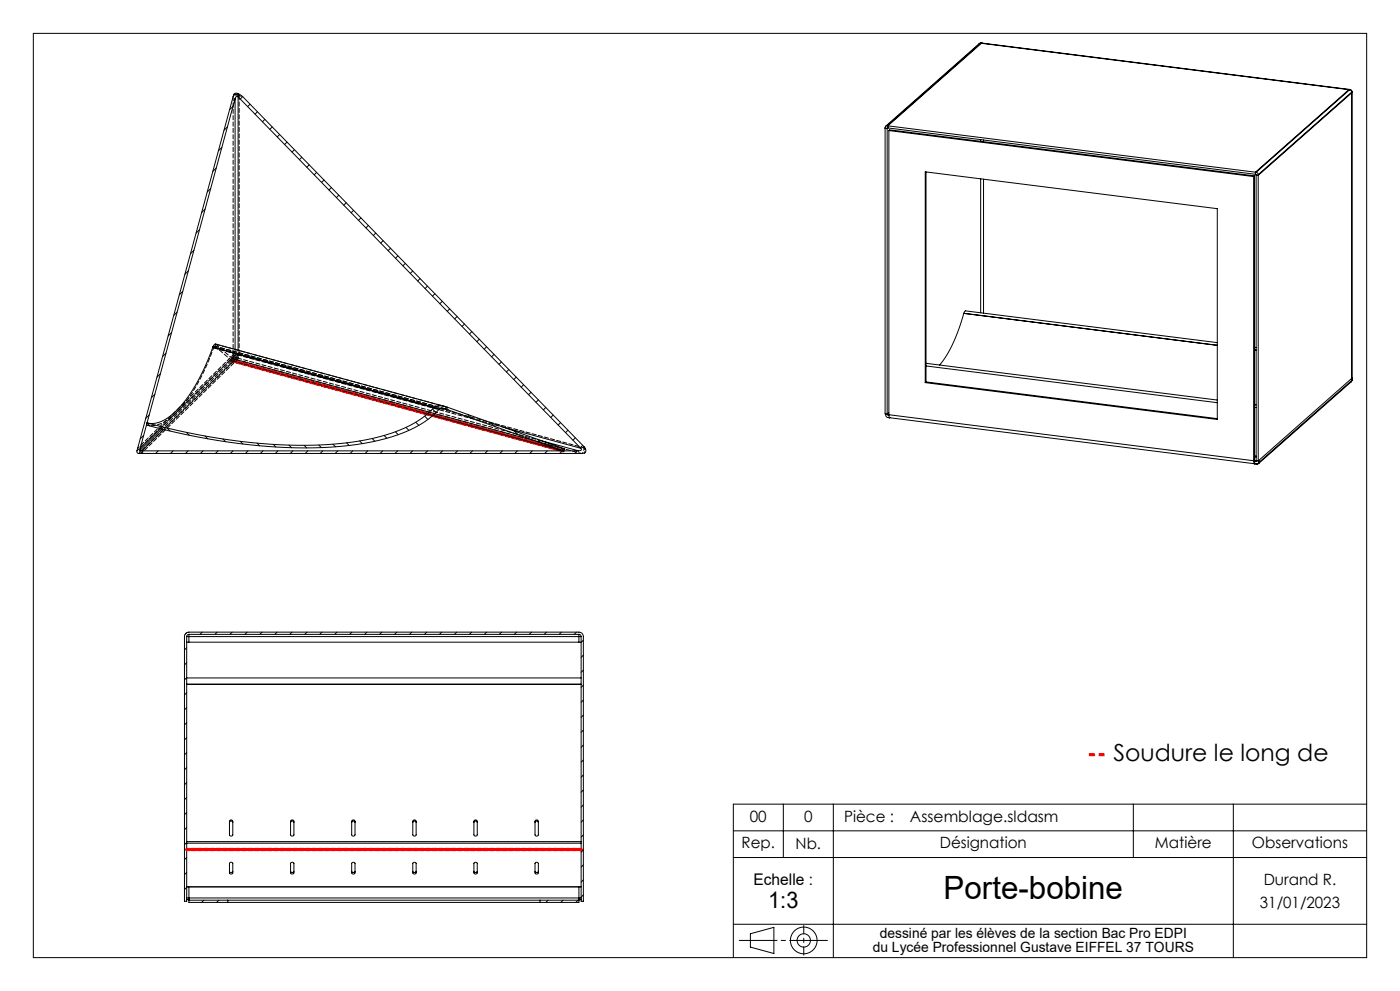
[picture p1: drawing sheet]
<svg xmlns="http://www.w3.org/2000/svg" width="420mm" height="297mm" viewBox="0 0 420 297" stroke-linecap="round" stroke-linejoin="round" font-family="sans-serif">
<g fill="none" stroke="#000" stroke-width=".3">
<path d="M10 10h400v277h-400zM293.8 13.1l-28.1 24.7M293.8 13.1h.1M294.2 13l-.4 .1M294.2 13h.2M294.2 13l-28 24.7M294.3 12.9l-.5 .2M294.4 13l110.6 13.8M294.4 13l-28 24.7M294.7 12.9l110 14M294.7 12.9l-.5 .1M294.7 12.9l-.3 .1"/>
<path d="M68.2 38l-1 1M69.9 31.8l-1 1.1M70.4 28.1l.8-.1 1.6 1 102.5 105a1.07 1.07 0 0 1 .4 1.4 1.07 1.07 0 0 1-1.4 .5h-132.7a.57 .57 0 0 1-.5-.8l28.8-106.2zM70.5 29.6l-28.7 105.5M70.5 29.6v75.1M71.4 29a.56 .56 0 0 0-.6 0 .56 .56 0 0 0-.3 .6M71.4 29l102.8 105.3M71.4 29v76M72.8 29l-.7 .7M75 31.2l-.7 .7M77.2 33.5l-.7 .7M79.5 35.8l-.8 .7"/>
<path d="M81.7 38l-.7 .8M266.2 37.7l-.5 .1-.2 .4v85.8l.7 .1M266.2 37.7h.2M266.4 37.7l110.2 13.9M266.4 37.7v.6M266.4 38.3l110.2 13.9M266.4 38.3h-.2v85.8M266.4 38.3l-.2 .2h-.7M266.7 39.1v85.2M266.7 39.1l109.4 13.8M266.7 39.1l.2-.2 109.4 13.8M404.7 26.9l-28.1 24.7"/>
<path d="M404.7 26.9h.2M404.9 26.9l.4 .2 .2 .5M404.9 26.9l-28.1 24.7M405 26.8l.4 .2 .2 .5M405 26.8l-.1 .1M405.5 27.6l-28 24.7M405.5 27.6v86.4M405.6 27.5l-.1 .1M405.6 27.8l-28.1 24.8-.7-.1M405.6 27.5l-.1 86.5M63.2 56.5l-1 1M64.9 50.3l-1.1 1.1"/>
<path d="M66.6 44.2l-1.1 1M83.9 40.3l-.7 .7M86.1 42.6l-.7 .7M88.3 44.9l-.7 .7M90.5 47.1l-.7 .8M92.8 49.4l-.8 .7M95 51.7l-.7 .7M97.2 53.9l-.7 .8M99.4 56.2l-.7 .7M101.6 58.5l-.7 .7M277.6 51.5l87.6 11v63.2l-87.6-11zM277.8 51.5v63"/>
<path d="M294.2 41.8v.6M294.2 53.6v40.1M295.1 42v.5M295.1 53.7v40.2M376.1 52.9v85.2M376.3 52.7l-.2 .2M376.3 52.7v85.2M376.6 52.2l.2 .1v85.8M376.6 51.6v.6M376.6 51.6h.2M376.8 51.6l.5 .3 .2 .4M377.5 52.3v85.8"/>
<path d="M58.2 75l-1.1 1M59.9 68.8l-1.1 1.1M61.5 62.7l-1 1M103.9 60.8l-.8 .7M106.1 63l-.8 .8M108.3 65.3l-.7 .7M110.5 67.6l-.7 .7M112.7 69.9l-.7 .7M114.9 72.1l-.7 .7M117.2 74.4l-.8 .7M119.4 76.7l-.7 .7M121.6 78.9l-.7 .8"/>
<path d="M51.5 99.7l-1.1 1M53.1 93.5l-1 1M54.8 87.3l-1 1.1M56.5 81.2l-1 1M123.8 81.2l-.7 .7M126 83.5l-.7 .7M128.2 85.8l-.7 .7M130.5 88l-.8 .8M132.7 90.3l-.7 .7M134.9 92.6l-.7 .7M137.1 94.8l-.7 .8M139.3 97.1l-.7 .7"/>
<path d="M141.6 99.4l-.8 .7M289.1 93.9a40.7 40.7 0 0 1-7.2 15.5M289.1 93.9l76.1 9.6M289.2 93.9l.5-.7 75.5 9.5M289.2 93.9h-.1M46.4 118.2l-1 1M48.1 112l-1 1M49.8 105.8l-1 1.1M63.9 104.1a49.2 49.2 0 0 1-11.9 19.9 9.1 9.1 0 0 1-7.9 2.7M63.9 104.1l66.3 18M63.9 104l.3-.6 .5-.3 69 18.8M63.9 104l66.3 18.1"/>
<path d="M63.9 104v.1M143.8 101.7l-.8 .7M146 103.9l-.7 .8M148.2 106.2l-.7 .7M150.4 108.5l-.7 .7M152.6 110.8l-.7 .7M154.9 113l-.8 .8M157.1 115.3l-.7 .7M159.3 117.6l-.7 .7M161.5 119.8l-.7 .8M277.8 108.9l87.4 11M277.8 114.5l-.2 .2"/>
<path d="M277.8 114.5l87.4 11M277.8 109.7l87.4 11M376.3 104.1l.5 .1M376.3 104.9l.5 .1M405.3 114.4l-27.7 24.5M405.5 114l-.2 .4M405.5 114l-27.7 24.5M405.6 113.8l-.3 .6M405.6 113.2l-28.1 24.9M41.8 135.1h131.8M43 135.1l-.8 .8M43.1 130.5l-1 1"/>
<path d="M44.1 126.8l.9 .9M44.8 124.3l-1.1 1.1M47.5 135.1l-.8 .8M48.1 128.5l-6 5.8M48.5 128.6l-6.7 6.5M49.1 128.7l-6.5 6.4M50.1 128.3l.9 .9M51.9 135.1l-.7 .8M55.9 129.6l.9 .9M56.4 135.1l-.7 .8M60.9 135.1l-.8 .8M61.5 130.7l.8 .8"/>
<path d="M65.4 135.1l-.8 .8M66.9 131.6l.8 .8M69.9 135.1l-.8 .8M72.1 132.3l.8 .8M74.4 135.1l-.8 .8M77.1 132.8l.8 .8M78.9 135.1l-.8 .8M82 133.2l.8 .8M83.4 135.1l-.8 .8M86.7 133.4l.8 .8M87.9 135.1l-.8 .8M91.2 133.5l.8 .7"/>
<path d="M92.4 135.1l-.8 .8M95.6 133.4l.8 .8M96.8 135.1l-.7 .8M99.9 133.1l.8 .8M101.3 135.1l-.7 .8M104 132.7l.8 .8M105.8 135.1l-.8 .8M107.9 132.2l.8 .8M110.3 135.1l-.8 .8M111.6 131.4l.9 .8M114.8 135.1l-.8 .8M115.2 130.5l.9 .8"/>
<path d="M118.6 129.4l.9 .9M119.3 135.1l-.8 .8M121.8 128.1l.9 .9M123.8 135.1l-.8 .8M124.7 126.5l1 1M127.4 124.7l1 1M128.3 135.1l-.8 .8M129.7 122.6l1.1 1M129.9 124.5l39.1 10.6M130.2 122.1a31.4 31.4 0 0 1-16.5 8.8 116.7 116.7 0 0 1-41.8 1.3 198.7 198.7 0 0 1-27.8-5.5M130.2 122.1a4.5 4.5 0 0 1 4.1 0l35.1 12.5-.4 .5M130.2 122.1h.1"/>
<path d="M131.7 122.6a34 34 0 0 1-18.2 9.4 125.1 125.1 0 0 1-45 .5 205.5 205.5 0 0 1-24.6-5.1M131.8 122.6a2.26 2.26 0 0 1 2 0M131.8 122.6h-.1M132.8 135.1l-.8 .8M133.2 122.4l.6 .2M133.5 121.8l1 1.1M133.8 122.6l35.2 12.5M137.3 135.1l-.8 .8M140.4 124.2l1.1 1.1M141.7 135.1l-.7 .8M146.2 135.1l-.7 .8M147.3 126.7l1.2 1.1"/>
<path d="M150.7 135.1l-.7 .8M151.2 128.1l23 6.2M154.3 129.2l1.1 1.1M155.2 135.1l-.8 .8M159.7 135.1l-.8 .8M161.3 131.7l1.1 1.1M162.6 132.2l11 2.9M163.7 122.1l-.7 .7M164.2 135.1l-.8 .8M166 124.4l-.8 .7M168.2 126.7l-.8 .7M168.2 134.1l.9 .9"/>
<path d="M168.7 135.1l-.8 .8M170.4 128.9l-.7 .8M172.6 131.2l-.7 .7M173.2 135.1l-.8 .8M174.2 134.3a.51 .51 0 0 1 .1 .8 .51 .51 0 0 1-.7 0M174.8 133.5l-.7 .7M265.7 124.1l.2 .7 .4 .3M266.3 125.1l.7 .1M266.3 124v.4h.4M266.3 125.1h.1M266.7 124.3l.3 .9M266.7 124.3l109.4 13.8"/>
<path d="M266.7 124.3l-.2 .1M266.7 123.7l-.5 .4M267 125.2h.1M267 125.2l109.4 13.8M376.1 138.1l.3 .9M376.3 137.9l.1 .3M376.3 121.3l.5 .1M376.3 136.6l.5 .1M376.3 136.9l.5 .1M376.3 137.9l-.2 .2M376.3 122.1l.5 .1M376.4 139l.6 .1"/>
<path d="M376.4 138.2v.8M376.4 139h.1M376.8 138.1h.7M376.8 138.1l-.2 .2M377 138.1v.2l-.6-.1M377 139.1h.1M377.6 138.9l-.6 .2M377.6 138.4l.2 .1M377.6 138.4l-.1 .5-.5 .2M377.6 138v.4M377.8 138.5l-.2 .4M56 189.6l-.5 .5"/>
<path d="M56 194.1l-.7 .7M56 198.6l-.7 .7M56 190.8v79.3h-.7v-79.3a1.33 1.33 0 0 1 1.4-1.3h117a1.33 1.33 0 0 1 1.3 1.3v79.3h-.7v-79.3M56 190.8h118.3M56 192.5h118.3M56.7 190.1l-.5 .2-.2 .5M56.7 190.1v2.4M56.7 190.1h117M60.7 189.5l-.7 .6M65.2 189.5l-.7 .6M69.7 189.5l-.7 .6M74.1 189.5l-.6 .6"/>
<path d="M78.6 189.5l-.6 .6M83.1 189.5l-.6 .6M87.6 189.5l-.7 .6M92.1 189.5l-.7 .6M96.6 189.5l-.7 .6M101.1 189.5l-.7 .6M105.6 189.5l-.7 .6M110.1 189.5l-.7 .6M114.6 189.5l-.7 .6M119 189.5l-.6 .6M123.5 189.5l-.6 .6M128 189.5l-.6 .6"/>
<path d="M132.5 189.5l-.7 .6M137 189.5l-.7 .6M141.5 189.5l-.7 .6M146 189.5l-.7 .6M150.5 189.5l-.7 .6M155 189.5l-.7 .6M159.5 189.5l-.7 .6M163.9 189.5l-.6 .6M168.4 189.5l-.6 .6M172.9 189.5l-.6 .6M173.7 190.1l.4 .2 .2 .5M173.7 190.1v2.4"/>
<path d="M175 191.9l-.7 .6M175 196.4l-.7 .6M56 203.1l-.7 .7M56 207.6l-.7 .7M56 212.1l-.7 .6M56 216.6l-.7 .6M56 203.2h118.3M56 205.1h118.3M175 200.8l-.7 .7M175 205.3l-.7 .7M175 209.8l-.7 .7M175 214.3l-.7 .7"/>
<path d="M175 218.8l-.7 .7M56 221.1l-.7 .6M56 225.6l-.7 .6M56 230l-.7 .7M56 234.5l-.7 .7M56 239l-.7 .7M175 223.3l-.7 .7M175 227.8l-.7 .7M175 232.3l-.7 .6M175 236.8l-.7 .6M56 243.5l-.7 .7M56 248l-.7 .7"/>
<path d="M56 252.5l-.7 .7M56 257l-.7 .6M56 252.7h118.3M56 252.2h118.3M68.8 246.5a.5 .5 0 0 1 .5-.4 .5 .5 0 0 1 .5 .4M69 245.9a.51 .51 0 0 1 .5-.2 .51 .51 0 0 1 .3 .5v4a.52 .52 0 0 1-.5 .4 .52 .52 0 0 1-.5-.4zM69 258.5l.5-.1 .3 .4v2.8a.53 .53 0 0 1-.5 .4 .53 .53 0 0 1-.5-.4zM87.2 246.5a.5 .5 0 0 1 .5-.4 .5 .5 0 0 1 .5 .4M87.3 245.9a.51 .51 0 0 1 .5-.2 .51 .51 0 0 1 .4 .5v4a.52 .52 0 0 1-.5 .4 .52 .52 0 0 1-.5-.4zM87.3 258.5l.6-.1 .3 .4v2.8a.53 .53 0 0 1-.5 .4 .53 .53 0 0 1-.5-.4zM105.5 246.5a.5 .5 0 0 1 .5-.4 .5 .5 0 0 1 .5 .4M105.7 245.9a.51 .51 0 0 1 .5-.2 .51 .51 0 0 1 .3 .5v4a.52 .52 0 0 1-.5 .4 .52 .52 0 0 1-.5-.4z"/>
<path d="M105.7 258.5l.5-.1 .3 .4v2.8a.53 .53 0 0 1-.5 .4 .53 .53 0 0 1-.5-.4zM123.8 246.5a.5 .5 0 0 1 .5-.4 .5 .5 0 0 1 .5 .4M124 245.9a.51 .51 0 0 1 .5-.2 .51 .51 0 0 1 .3 .5v4a.52 .52 0 0 1-.5 .4 .52 .52 0 0 1-.5-.4zM124 258.5l.5-.1 .3 .4v2.8a.53 .53 0 0 1-.5 .4 .53 .53 0 0 1-.5-.4zM142.2 246.5a.5 .5 0 0 1 .5-.4 .5 .5 0 0 1 .5 .4M142.3 245.9a.51 .51 0 0 1 .5-.2 .51 .51 0 0 1 .4 .5v4a.52 .52 0 0 1-.5 .4 .52 .52 0 0 1-.5-.4zM142.3 258.5l.6-.1 .3 .4v2.8a.53 .53 0 0 1-.5 .4 .53 .53 0 0 1-.5-.4zM160.5 246.5a.5 .5 0 0 1 .5-.4 .5 .5 0 0 1 .5 .4M160.7 245.9a.51 .51 0 0 1 .5-.2 .51 .51 0 0 1 .3 .5v4a.52 .52 0 0 1-.5 .4 .52 .52 0 0 1-.5-.4zM160.7 258.5l.5-.1 .3 .4v2.8a.53 .53 0 0 1-.5 .4 .53 .53 0 0 1-.5-.4zM175 259.2l-.7 .7M175 241.3l-.7 .6"/>
<path d="M175 245.7l-.7 .7M175 250.2l-.7 .7M175 254.7l-.7 .7M220 257h190M220 249h190M235 241v16M250 241v46M340 241v16M370 241v46M410 241h-190v46M56 261.5l-.7 .6M56 266l-.7 .6"/>
<path d="M56 269.1h118.3M56 269.6h.7M56.7 269.6v.2M56.7 265.8v3.8M56.7 269.8h117M56.7 269.8v.7h117v-.7M61.2 269.8l-.7 .7M65.7 269.8l-.7 .7M68.3 269.8v.7M68.8 261.1a.53 .53 0 0 0 .5 .4 .53 .53 0 0 0 .5-.4M87.2 261.1a.53 .53 0 0 0 .5 .4 .53 .53 0 0 0 .5-.4M105.5 261.1a.53 .53 0 0 0 .5 .4 .53 .53 0 0 0 .5-.4"/>
<path d="M123.8 261.1a.53 .53 0 0 0 .5 .4 .53 .53 0 0 0 .5-.4M142.2 261.1a.53 .53 0 0 0 .5 .4 .53 .53 0 0 0 .5-.4M160.5 261.1a.53 .53 0 0 0 .5 .4 .53 .53 0 0 0 .5-.4M162 269.8v.7M164.4 269.8l-.6 .7M168.9 269.8l-.6 .7M173.4 269.8l-.7 .7M173.7 265.8v3.8M173.7 269.6v.2M173.7 269.6h.6M174.3 265.8h-118.3M175 263.7l-.7 .7"/>
<path d="M175 268.2l-.7 .7M220 277h190M225.1 279.8l7.1-1.9v7.9l-7.1-2z"/>
<circle cx="241.1" cy="281.8" r="2"/>
<circle cx="241.1" cy="281.8" r="4"/>
</g>
<path d="M221.8 281.8h26.4" fill="none" stroke="#000" stroke-width=".3" stroke-dasharray="30.5 1.3 1.3 1.3" stroke-dashoffset="19.1"/>
<path d="M241.1 277.4v8.9" fill="none" stroke="#000" stroke-width=".3" stroke-dasharray="30.5 1.3 1.3 1.3" stroke-dashoffset="27.9"/>
<path d="M69.5 108.1l99.5 27M174.3 254.6h-118.3" fill="none" stroke="#f00" stroke-width="1" stroke-dasharray="1.3 .6" stroke-dashoffset=".5"/>
<path d="M64.5 103.8l5 4.3M64.7 103.2l5 4.3M70.5 106.5l-22.4 22" fill="none" stroke="#000" stroke-width=".3" stroke-dasharray="1.3 .6" stroke-dashoffset=".2"/>
<path d="M69.5 108.1l60.4 16.4" fill="none" stroke="#000" stroke-width=".3" stroke-dasharray="1.3 .6" stroke-dashoffset="-.2"/>
<path d="M64.1 104.2a50.2 50.2 0 0 1-12.1 20.3 9.2 9.2 0 0 1-8.1 2.9M69.9 107l-28.8 28.1M69.9 107l.6 .7M70.5 106.5l.9-.1M71.1 107.8l103.2 28.1M71.1 107.3l-22 21.4M71.4 106.4l-.3 .9M48.5 128.6l22-21.5" fill="none" stroke="#000" stroke-width=".3" stroke-dasharray="1.3 .6" stroke-dashoffset=".5"/>
<g fill="none" stroke="#000" stroke-width=".3" stroke-dasharray="1.3 .6">
<path d="M70.2 28.2h.5M70.5 28.4l-.4 .1M70.7 28.4h-.2M70.7 28.2l.3 .1M71 28.5l-.3-.1M71.2 28.5h-.2M71.5 28.1l.2 .6M71.7 28.7l-.5-.2M63.9 104.1l.2 .1M64.1 104.2h.1M64.1 104.2l-.2-.2M64.7 103.1v.1"/>
<path d="M69.9 106.4v-77.5M69.9 106.4v.6M70.5 106.5v.6M71.1 107.3l-.6-.2M71.1 107.8l-.6-.1M71.7 106.1v-77.4M175.2 133.9v.3M175.2 134.2l.3 .1"/>
</g>
<path d="M64.1 104.2l67.6 18.4M64.1 104.2l67.7 18.4M64.7 103.2l69.6 18.9M71.1 107.3l91.5 24.9" fill="none" stroke="#000" stroke-width=".3" stroke-dasharray="1.3 .6" stroke-dashoffset="-.1"/>
<path d="M64.1 104.2l.4-.4M64.5 103.8l.2-.6M64.5 103.8l68.7 18.6M69.7 107.5l-.2 .6M151.2 128.1l-79.8-21.7M175.7 134.7l-.5-.5" fill="none" stroke="#000" stroke-width=".3" stroke-dasharray="1.3 .6" stroke-dashoffset=".3"/>
<path d="M71 28.3l.7 .4M71.7 28.7l-.5-.7M69.7 107.5l99.7 27.1M71.7 106.1l103.5 28.1M41.6 135.9l28.9-28.2" fill="none" stroke="#000" stroke-width=".3" stroke-dasharray="1.3 .6" stroke-dashoffset=".4"/>
<path d="M69.9 106.4l.8-.3h1M70.5 104.7v1.8M71.7 106.1l-.1 1-.5 .7M174.7 135.9l.5-1.7" fill="none" stroke="#000" stroke-width=".3" stroke-dasharray="1.3 .6" stroke-dashoffset=".9"/>
<path d="M175.2 134.2l.2 1.6" fill="none" stroke="#000" stroke-width=".3" stroke-dasharray="1.3 .6" stroke-dashoffset=".8"/>
<path d="M71.7 28.7l1.1 .3M69.9 106.4l-28.6 27.9M70.5 107.7l1.2-1.6M71.1 107.8l-28.7 28.1M71.4 106.4l-.9 .7M71.7 106.1l-1.8 .9" fill="none" stroke="#000" stroke-width=".3" stroke-dasharray="1.3 .6" stroke-dashoffset=".6"/>
<path d="M133.5 122.5l-69-18.7" fill="none" stroke="#000" stroke-width=".3" stroke-dasharray="1.3 .6" stroke-dashoffset=".1"/>
<path d="M71.4 106.4v-1.4" fill="none" stroke="#000" stroke-width=".3" stroke-dasharray="1.3 .6" stroke-dashoffset=".7"/>
<text font-size="9.6" x="283.1" y="269.4">Porte-bobine</text>
<text font-size="7.1" fill="#f00" x="326.1" y="228.2">-- Soudure le long de</text>
<text font-size="6.9" x="230.5" y="272.1">1:3</text>
<text font-size="4.8" x="226.1" y="265.3">Echelle :</text>
<g font-size="4.7">
<text x="224.9" y="246.2">00</text>
<text x="241.2" y="246.2">0</text>
<text x="253.2" y="246.2">Pièce :</text>
<text x="273" y="246.3">Assemblage.sldasm</text>
<text x="222.5" y="254.2">Rep.</text>
<text x="238.7" y="254.4">Nb.</text>
<text x="281.9" y="254.2">Désignation</text>
<text x="346.4" y="254.2">Matière</text>
<text x="375.6" y="254.2">Observations</text>
<text x="379.1" y="265.4">Durand R.</text>
<text x="378" y="272.1">31/01/2023</text>
</g>
<g font-size="4.2">
<text x="263.9" y="281.1">dessiné par les élèves de la section Bac Pro EDPI</text>
<text x="261.8" y="285.3">du Lycée Professionnel Gustave EIFFEL 37 TOURS</text>
</g>
</svg>
